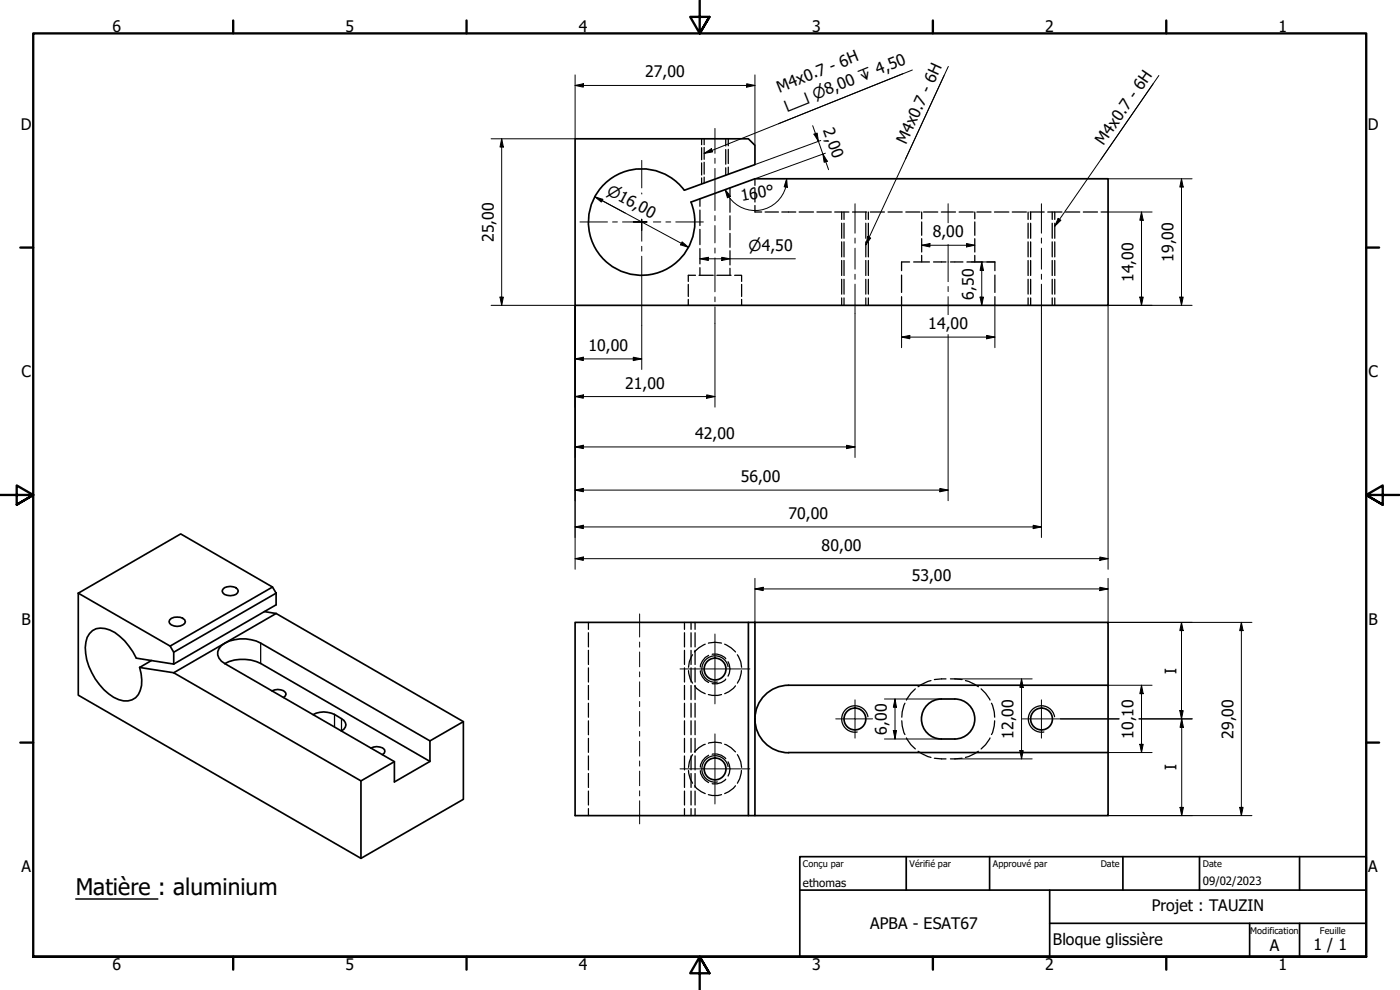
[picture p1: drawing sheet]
<svg xmlns="http://www.w3.org/2000/svg" width="420mm" height="297mm" viewBox="0 0 420 297" stroke-linecap="round" stroke-linejoin="round" font-family="sans-serif">
<g fill="none" stroke="#000" stroke-width=".38">
<path d="M210.1 59.6v2.3M210.6 41.6v1.8M210.6 44.3v3.6M210.6 48.9v3.6M210.6 53.4v1.8M211.3 41.6v1.8M211.3 44.2v3.6M211.3 48.7v3.5M211.3 53.1v1.8M217.8 41.6v2.2M217.8 44.9v4.4M217.8 50.3v2.3"/>
<path d="M218.6 41.6v2.1M218.6 44.8v4.3M218.6 50.2v2M219.1 56.4v2.1M219.1 59.5v4.2M226.6 53.6v2M226.6 56.6v4M210.1 63v4.7M210.1 68.8v4.6M210.1 74.6v4.6M219.1 64.8v4.1M219.1 70v4.2"/>
<path d="M219.1 75.2v4.3M226.6 61.6v2h2M229.6 63.6h4M234.6 63.6h4.2M239.8 63.6h4.4M245.2 63.6h4.3M250.5 63.6h4.3M252.6 63.6v2.2M252.6 67v4.5M252.6 72.6v4.5M252.6 78.2v4.5M253.3 63.6v2.2"/>
<path d="M253.3 67v4.5M253.3 72.6v4.5M253.3 78.2v4.5M255.8 63.6h4.3M259.8 63.6v2.2M259.8 67v4.5M259.8 72.6v4.5M259.8 78.2v4.5M260.6 63.6v2.2M260.6 67v4.5M260.6 72.6v4.5M260.6 78.2v4.5"/>
<path d="M261.2 63.6h4.2M266.5 63.6h4.3M271.8 63.6h4.3M273 78.6h-2.4v2.6M274.2 78.6h4.8M276.6 63.6v2M276.6 66.6v4M276.6 71.6v4M276.6 76.6v2M277.2 63.6h4.2M280.2 78.6h3.7M282.5 63.6h4.3"/>
<path d="M285.2 78.6h3.8M287.8 63.6h4.3M290.2 78.6h4.8M292.5 63.6v2M292.5 66.6v4M292.5 71.6v4M292.5 76.6v2M293.2 63.6h4.2M296.2 78.6h2.4v2.6M298.4 63.6h4.4M303.8 63.6h4.2M308.5 63.6v2.2"/>
<path d="M308.5 67v4.5M308.5 72.6v4.5M308.5 78.2v4.5M309.1 63.6h4.3M309.3 63.6v2.2M309.3 67v4.5M309.3 72.6v4.5M309.3 78.2v4.5M314.5 63.6h4.2M315.8 63.6v2.2M315.8 67v4.5M315.8 72.6v4.5"/>
<path d="M315.8 78.2v4.5M316.5 63.6v2.2M316.5 67v4.5M316.5 72.6v4.5M316.5 78.2v4.5M319.8 63.6h4.2M325.1 63.6h4.3M330.5 63.6h2M206.6 85.3v3.6M206.6 89.8v1.8M208.7 82.6h-2.1v1.8M209.8 82.6h4.3"/>
<path d="M210.1 80.3v2.3M215.1 82.6h4.3M219.1 80.5v2.1M220.5 82.6h2.1v1.8M222.6 85.3v3.6M222.6 89.8v1.8M252.6 83.8v4.5M252.6 89.4v2.2M253.3 83.8v4.5M253.3 89.4v2.2M259.8 83.8v4.5M259.8 89.4v2.2"/>
<path d="M260.6 83.8v4.5M260.6 89.4v2.2M270.6 82.5v5.2M270.6 89v2.6M298.6 82.5v5.2M298.6 89v2.6M308.5 83.8v4.5M308.5 89.4v2.2M309.3 83.8v4.5M309.3 89.4v2.2M315.8 83.8v4.5M315.8 89.4v2.2"/>
<path d="M316.5 83.8v4.5M316.5 89.4v2.2M176.6 186.7v2.1M176.6 189.9v4.2M176.6 195.1v4.3M205.4 186.7v2.1M205.4 189.9v4.2M205.4 195.1v4.3M207.4 186.7v2.1M207.4 189.9v4.2M207.4 195.1v4.3M207.8 196.5l-.9 2.1-.3 1.6"/>
<path d="M208.6 186.7v2.1M208.6 189.9v4.2M208.6 195.1v4.3M211.6 193.3a8.2 8.2 0 0 0-3.2 2.3M212.6 193a7.8 7.8 0 0 1 3.9 0M212.7 196.6a4.4 4.4 0 0 0-2.5 3.5M213.7 196.3a4.2 4.2 0 0 1 4.1 1.4M217.5 193.3a8.2 8.2 0 0 1 3.2 2.3M218.5 198.6a4.4 4.4 0 0 1 0 4.3M221.3 196.5l1 2.1 .3 1.6M176.6 200.4v4.2M176.6 205.7v4.2"/>
<path d="M176.6 211v4.2M176.6 216.3v4.2M205.4 200.4v4.2M205.4 205.7v4.2M205.4 211v4.2M205.4 216.3v4.2M206.6 201.2l.5 2.5 .7 1.3M207.4 200.4v4.2M207.4 205.7v4.2M207.4 211v4.2M207.4 216.3v4.2M208.5 205.8l.5 .8 2.6 1.5"/>
<path d="M208.6 200.4v4.2M208.6 205.7v4.2M208.6 211v4.2M208.6 216.3v4.2M210.2 201.3a4.4 4.4 0 0 0 2.5 3.5M212.6 208.4l1.1 .2h1.8l1-.2M217.8 203.8a4.2 4.2 0 0 1-4.1 1.3M220.7 205.8l-.6 .8-1.4 1-1.2 .5M222.5 201.2l-.5 2.5-.7 1.3M270.6 216.3l.2 1.5 .8 2.6M271.6 211l-.8 2.6-.2 1.6M274.7 206.7l-1.3 1.3-1.4 2"/>
<path d="M279.4 204.2l-1 .3-2.9 1.5M283.9 203.7l-3.5 .2M285.2 203.7l3.5 .2M289.8 204.2l.9 .3 2.9 1.5M294.4 206.7l1.4 1.3 1.3 2M297.6 211l.8 2.6 .1 1.6M298.5 216.3l-.1 1.5-.8 2.6M176.6 221.5v4.2M176.6 226.8v4.2M176.6 232.1v4.2M176.6 237.3v4.2M205.4 221.5v4.2"/>
<path d="M205.4 226.8v4.2M205.4 232.1v4.2M205.4 237.3v4.2M206.6 231.2l.5 2.5 .7 1.3M207.4 221.5v4.2M207.4 226.8v4.2M207.4 232.1v4.2M207.4 237.3v4.2M207.8 226.4l-.9 2.2-.3 1.6M208.5 235.8l.5 .7 2.6 1.6M208.6 221.5v4.2M208.6 226.8v4.2"/>
<path d="M208.6 232.1v4.2M208.6 237.3v4.2M210.2 231.3a4.4 4.4 0 0 0 2.5 3.5M211.6 223.3a7.4 7.4 0 0 0-3.2 2.3M212.6 223a6.3 6.3 0 0 1 3.9 0M212.6 238.4l1.1 .3h1.8l1-.3M212.7 226.6a4.4 4.4 0 0 0-2.5 3.6M213.7 226.3a4.2 4.2 0 0 1 4.1 1.3M217.5 223.3a7.4 7.4 0 0 1 3.2 2.3M217.8 233.8a4.2 4.2 0 0 1-4.1 1.3M218.5 228.6a4.2 4.2 0 0 1 0 4.2M220.7 235.8l-.6 .7-1.4 1-1.2 .6"/>
<path d="M221.3 226.4l1 2.2 .3 1.6M222.5 231.2l-.5 2.5-.7 1.3M272 221.4l1.4 2 1.3 1.3M275.5 225.4l2.9 1.6 1 .3M280.4 227.5l3.5 .2M288.7 227.5l-3.5 .2M293.6 225.4l-2.9 1.6-.9 .3M297.1 221.4l-1.3 2-1.4 1.3M176.6 242.6v2.1M205.4 242.6v2.1M207.4 242.6v2.1M208.6 242.6v2.1"/>
</g>
<!-- layer: Visible (ISO) -->
<g fill="none" stroke="#000" stroke-width=".51">
<path d="M205.4 57.1l21.2-7.7v-5.8l-2-2h-52v50h159.9v-38h-105.9l-19.2 7a16 16 0 0 1-15.5 22.1 16 16 0 0 1-13.4-23.5 16 16 0 0 1 26.9-2.1M23.5 178v30.6l84.8 48.9v-23.2l-56.2-32.4M23.5 178l27.6 15.9M66.9 176.8a3.2 3.2 0 0 1 4.4 0l.2 .5a2.05 2.05 0 0 1-2.4 1.4 2.05 2.05 0 0 1-2.4-1.4zM81.8 176.1l-27.6-15.9-30.7 17.8M82.9 178v3.5l-30.8 17.7M45.5 198.2l-3.6 2.1M50.9 186a3.5 3.5 0 0 1 4.5 0l.2 .5a2.84 2.84 0 0 1-4.9 0zM51.1 193.9l30.7-17.8 1.1 1.9-30.8 17.7zM52.1 199.2l-11.2-1.7a16.9 16.9 0 0 0-7.9-8.5 4.7 4.7 0 0 0-7.2 3.6 17.6 17.6 0 0 0 6.8 15.6 7.4 7.4 0 0 0 7 1.8 5.5 5.5 0 0 0 2.9-6.1l-.6-3.6M52.1 195.7v3.5M67.4 199.1a12.1 12.1 0 0 1 10.8 0l50.8 29.4v-6.2"/>
<path d="M79.3 183.5l3.6 .6M82.9 184.1l-30.8 17.8M82.9 184.1l56.2 32.4M224.6 186.7h2v58h-2zM224.6 186.7h-52v58h52M226.6 186.7h105.9v18.9M41.9 200.3l10.2 1.6M81.6 207.3a3 3 0 0 1 4.3 1l-.8 1M94 214.4a7.9 7.9 0 0 1 9.6 2.4 1.94 1.94 0 0 1-1.2 2.5M236.7 205.6h95.8v20.2M236.7 205.6a10.1 10.1 0 0 0-10.1 10.1 10.1 10.1 0 0 0 10.1 10.2M286.5 209.7a6 6 0 0 1 6 6 6 6 0 0 1-6 6"/>
<path d="M286.6 209.7a11.4 11.4 0 0 0-6.8 .7 6 6 0 0 0-3.1 6.7 6 6 0 0 0 5.8 4.6h4.1M111.3 224.5a3.5 3.5 0 0 1 4.1 .4l.1 .5-.2 .6-.6 .4M118.4 228.5l-10.1 5.8M129 222.3l10.1-5.8v23.3l-30.8 17.7M129 222.3l-50.8-29.3a11.3 11.3 0 0 0-11.8 .7 3.2 3.2 0 0 0 1.1 5.4l50.9 29.4v6.1l10.6-6.1M236.7 225.8h95.8M332.5 225.8v18.9h-105.9"/>
<circle cx="214.6" cy="200.7" r="3.3"/>
<circle cx="256.6" cy="215.7" r="3.3"/>
<circle cx="312.6" cy="215.7" r="3.3"/>
<circle cx="214.6" cy="230.7" r="3.3"/>
</g>
<!-- layer: Etroit visible (ISO) -->
<path d="M78.2 193v6.1M100.4 214.4v3.7M102.5 215.6v3.7M218.5 200.1a4 4 0 0 0-4.6-3.3 4 4 0 0 0-3.2 4.6 4 4 0 0 0 4.6 3.2M260.5 215a4 4 0 0 0-4.6-3.2 4 4 0 0 0-3.2 4.6 4 4 0 0 0 4.6 3.2M316.5 215a4 4 0 0 0-4.6-3.2 4 4 0 0 0-3.2 4.6 4 4 0 0 0 4.6 3.2M218.5 230a4 4 0 0 0-4.6-3.2 4 4 0 0 0-3.2 4.6 4 4 0 0 0 4.6 3.2" fill="none" stroke="#000" stroke-width=".38"/>
<!-- layer: Cadre (ISO) -->
<g fill="none" stroke="#000" stroke-width=".7">
<path d="M70 6.1v3.9M140 6.1v3.9M210 0v10l-2.9-4.9h5.8l-2.9 4.9 2.9-4.9M280 6.1v3.9M350 6.1v3.9M6.1 74.3h3.9M410 74.3h3.9M0 148.5h10l-5-2.8v5.7l5-2.9-5 2.9M420 148.5h-10l5-2.8v5.7l-5-2.9 5 2.9M6.1 222.8h3.9M410 222.8h3.9M10 287.1v-277.1h400v277.1h-400h400"/>
<path d="M70 287.1v3.8M140 287.1v3.8M212.9 292l-2.9-4.9 2.9 4.9h-5.8l2.9-4.9v9.9M280 287.1v3.8M350 287.1v3.8"/>
</g>
<!-- layer: Titre (ISO) -->
<path d="M240 257h170v30.1h-170zM272 257v10.1M297 257v10.1M337 257v10.1M360 257v10.1M390 257v10.1M240 267.1h170M315 277h95M315 267.1v20M375 277v10.1M390 277v10.1" fill="none" stroke="#000" stroke-width=".51"/>
<!-- layer: Symbole (ISO) -->
<path d="M22.7 269.7h24.7" fill="none" stroke="#000" stroke-width=".44"/>
<!-- layer: Cote (ISO) -->
<g fill="none" stroke="#000" stroke-width=".3">
<path d="M172.6 25.6l2.5-.5v1zM172.6 22.5v19.1h-25.2M172.6 25.6h54M224.1 25.1l2.5 .5-2.5 .5zM226.6 22.5v21.1M243.9 37.7l4.8 13.2M150.6 41.6l.5 2.5h-1zM150.6 41.6v50M178.5 59l2.4 .8-.4 .8zM178.5 59l28.1 15.2M180 59.8l7.6 4.1M217.6 56.9l1.6 2-.9 .5z"/>
<path d="M235.8 56.1a9.6 9.6 0 0 1-8.8 7.1 9.6 9.6 0 0 1-9.4-6.3M236.1 53.6l.2 2.6-1-.1zM236.1 53.6l-.3 2.5M244.3 40.2l.9-.3 .4 2.5zM246.3 42.1l-19.7 7.3M247 46.2l1.3 2.2-1 .3zM247.7 46l-21.1 7.6M332.5 53.6h25.3M354.6 53.6l.5 2.5h-1zM354.6 53.6v38M204.7 72.6l1.9 1.6-2.4-.7zM210.1 77.6l2.5-.4v1z"/>
<path d="M210.1 77.6h28.6M216.6 77.2l2.5 .4-2.5 .6zM276.6 73.6l2.5-.5v1zM276.6 73.6h15.9M290.1 73.1l2.4 .5-2.4 .5zM291.5 78.6h7.1M294.6 78.6l.5 2.5h-1zM294.6 78.6v13M332.5 63.6h13.3M342.6 63.6l.5 2.5h-1zM342.6 63.6v28M147.4 91.6h25.2v79.2"/>
<path d="M150.1 89.1h1l-.5 2.5zM192.6 97.6v13.3M214.6 97v25.2M256.6 94.1v43.2M270.6 91.6v12.7M294.1 89.1h1l-.5 2.5zM298.6 91.6v12.7M312.5 94.1v67.2M342.1 89.1h1l-.5 2.5zM354.1 89.1h1l-.5 2.5zM357.8 91.6h-25.3v79.2M172.6 119l2.5-.5v1z"/>
<path d="M172.6 107.7l2.5-.5v1zM172.6 119h42M172.6 107.7h20M190.1 107.2l2.5 .5-2.5 .5zM212.1 118.5l2.5 .5-2.5 .5zM270.6 101.1l2.4-.5v1zM270.6 101.1h28M284.5 100.4v49.8M296.1 100.6l2.5 .5-2.5 .5zM172.6 134.1l2.5-.5v1zM172.6 134.1h84M254.1 133.6l2.5 .5-2.5 .5z"/>
<path d="M172.6 147.1l2.5-.6v1.1zM172.6 158.1l2.5-.5v1zM172.6 147.1h111.9M172.6 158.1h139.9M282.1 146.5l2.4 .6-2.4 .5zM310.1 157.6l2.4 .5-2.4 .5zM172.6 167.6l2.5-.5v1zM172.6 167.6h159.9M226.6 176.7l2.4-.5v1zM226.6 173.5v13.2M226.6 176.7h105.9M330.1 167.1l2.4 .5-2.4 .5z"/>
<path d="M330.1 176.2l2.4 .5-2.4 .5zM332.5 173.5v13.2h43.2M354.6 186.7l.5 2.5h-1zM354.6 186.7v29M372.6 186.7l.5 2.5h-1.1zM372.6 186.7v58M265.4 209.7h17.2M268.1 219.2h.9l-.4 2.5zM268.6 209.7l.4 2.5h-.9zM268.6 209.7v12M286.6 203.7h23.2M306.6 203.7l.5 2.5h-1z"/>
<path d="M306.6 203.7v24M318.3 215.7h17.6M332.5 205.6h13.3M341.8 215.7h16M342.6 205.6l.5 2.5h-1zM342.6 205.6v20.2M354.1 213.2h1l-.5 2.5zM354.6 215.7l.6 2.5h-1.1zM354.6 215.7v29M265.4 221.7h17.2M286.6 227.7h23.2M306.1 225.2h1l-.5 2.5z"/>
<path d="M332.5 225.8h13.3M342.1 223.3h1l-.5 2.5zM332.5 244.7h43.2M354.1 242.2h1.1l-.6 2.5zM372 242.2h1.1l-.5 2.5z"/>
</g>
<g fill="#000">
<path d="M172.6 25.6l2.5-.5v1z" fill-rule="evenodd"/>
<path d="M224.1 25.1l2.5 .5-2.5 .5z" fill-rule="evenodd"/>
<path d="M150.6 41.6l.5 2.5h-1z" fill-rule="evenodd"/>
<path d="M178.5 59l2.4 .8-.4 .8z" fill-rule="evenodd"/>
<path d="M217.6 56.9l1.6 2-.9 .5z" fill-rule="evenodd"/>
<path d="M236.1 53.6l.2 2.6-1-.1z" fill-rule="evenodd"/>
<path d="M244.3 40.2l.9-.3 .4 2.5z" fill-rule="evenodd"/>
<path d="M247 46.2l1.3 2.2-1 .3z" fill-rule="evenodd"/>
<path d="M354.6 53.6l.5 2.5h-1z" fill-rule="evenodd"/>
<path d="M204.7 72.6l1.9 1.6-2.4-.7z" fill-rule="evenodd"/>
<path d="M210.1 77.6l2.5-.4v1z" fill-rule="evenodd"/>
<path d="M216.6 77.2l2.5 .4-2.5 .6z" fill-rule="evenodd"/>
<path d="M276.6 73.6l2.5-.5v1z" fill-rule="evenodd"/>
<path d="M290.1 73.1l2.4 .5-2.4 .5z" fill-rule="evenodd"/>
<path d="M342.6 63.6l.5 2.5h-1z" fill-rule="evenodd"/>
<path d="M150.1 89.1h1l-.5 2.5z" fill-rule="evenodd"/>
<path d="M294.1 89.1h1l-.5 2.5z" fill-rule="evenodd"/>
<path d="M294.6 78.6l.5 2.5h-1z" fill-rule="evenodd"/>
<path d="M342.1 89.1h1l-.5 2.5z" fill-rule="evenodd"/>
<path d="M354.1 89.1h1l-.5 2.5z" fill-rule="evenodd"/>
<path d="M172.6 119l2.5-.5v1z" fill-rule="evenodd"/>
<path d="M172.6 107.7l2.5-.5v1z" fill-rule="evenodd"/>
<path d="M190.1 107.2l2.5 .5-2.5 .5z" fill-rule="evenodd"/>
<path d="M212.1 118.5l2.5 .5-2.5 .5z" fill-rule="evenodd"/>
<path d="M270.6 101.1l2.4-.5v1z" fill-rule="evenodd"/>
<path d="M296.1 100.6l2.5 .5-2.5 .5z" fill-rule="evenodd"/>
<path d="M172.6 134.1l2.5-.5v1z" fill-rule="evenodd"/>
<path d="M254.1 133.6l2.5 .5-2.5 .5z" fill-rule="evenodd"/>
<path d="M172.6 147.1l2.5-.6v1.1z" fill-rule="evenodd"/>
<path d="M172.6 158.1l2.5-.5v1z" fill-rule="evenodd"/>
<path d="M282.1 146.5l2.4 .6-2.4 .5z" fill-rule="evenodd"/>
<path d="M310.1 157.6l2.4 .5-2.4 .5z" fill-rule="evenodd"/>
<path d="M172.6 167.6l2.5-.5v1z" fill-rule="evenodd"/>
<path d="M226.6 176.7l2.4-.5v1z" fill-rule="evenodd"/>
<path d="M330.1 167.1l2.4 .5-2.4 .5z" fill-rule="evenodd"/>
<path d="M330.1 176.2l2.4 .5-2.4 .5z" fill-rule="evenodd"/>
<path d="M354.6 186.7l.5 2.5h-1z" fill-rule="evenodd"/>
<path d="M372.6 186.7l.5 2.5h-1.1z" fill-rule="evenodd"/>
<path d="M268.1 219.2h.9l-.4 2.5z" fill-rule="evenodd"/>
<path d="M268.6 209.7l.4 2.5h-.9z" fill-rule="evenodd"/>
<path d="M306.6 203.7l.5 2.5h-1z" fill-rule="evenodd"/>
<path d="M342.6 205.6l.5 2.5h-1z" fill-rule="evenodd"/>
<path d="M354.1 213.2h1l-.5 2.5z" fill-rule="evenodd"/>
<path d="M354.6 215.7l.6 2.5h-1.1z" fill-rule="evenodd"/>
<path d="M306.1 225.2h1l-.5 2.5z" fill-rule="evenodd"/>
<path d="M342.1 223.3h1l-.5 2.5z" fill-rule="evenodd"/>
<path d="M354.1 242.2h1.1l-.6 2.5z" fill-rule="evenodd"/>
<path d="M372 242.2h1.1l-.5 2.5z" fill-rule="evenodd"/>
</g>
<!-- layer: Marque de centre (ISO) -->
<g fill="none" stroke="#000" stroke-width=".3">
<path d="M192.6 48.1v8.3M192.6 57.9v.3M174.1 66.6h8.2M183.8 66.6h1.5M186.8 66.6h5.8h-2.5M192.6 69.1v-2.5v5.8M192.6 65.8v.8v-.8M192.6 73.9v1.5M192.6 76.9v20.7M194.2 66.6h-1.6h1.6M196.1 66.6h2.2M199.8 66.6h1.5"/>
<path d="M202.8 66.6h8.3M214.6 190.2v21M204.1 200.7h20.9M256.6 210v5.7h-5.8M261.9 215.7h-5.3v5.8M306.8 215.7h11.5M312.5 210v11.5M204.1 230.7h20.9M214.6 220.2v21"/>
</g>
<g fill="none" stroke="#000" stroke-width=".3">
<path d="M214.6 38.5v7.5M214.6 47.5v1.5M214.6 50.5v12.7M214.6 64.7v1.5M214.6 67.7v5.2M214.6 74.4v1.5M214.6 77.4v10.2M256.6 61.1v8.9M256.6 71.4v1.5M256.6 74.5v6.3M284.5 61.1v5.8M284.5 73.4v11.1"/>
<path d="M312.5 61.1v8.9M312.5 71.4v1.5M312.5 74.5v6.3M214.6 89.1v1.4M214.6 92.1v4.9M256.6 82.3v1.5M256.6 85.3v8.8M284.5 86v1.5M284.5 89v5.4M312.5 82.3v1.5M312.5 85.3v8.8M192 184.2v6.9"/>
<path d="M192 192.6v1.6M192 195.6v4.5M192 201.6v1.5M192 204.6v4.4M192 210.5v1.5M192 213.5v4.4M192 219.4v1.5M192 222.4v4.5M192 228.3v1.6M192 231.4v4.4M192 237.3v1.5M192 240.3v6.9"/>
</g>
<!-- layer: Symbole (ISO) -->
<path d="M284.6 19.9l-12.8 27.8M271 22.1l-59.7 23.9M273.8 21l-40.2 16.1M283.3 22.7l-23.5 50.8M346.1 25.1l-29.6 42.8M347.8 22.7l-17.4 25.2M211.3 46l2.2-1.4 .4 1zM260.4 71l.9 .4-1.5 2.1zM317.6 65.5l.8 .6-1.9 1.8z" fill="none" stroke="#000" stroke-width=".3"/>
<g fill="#000">
<path d="M211.3 46l2.2-1.4 .4 1z" fill-rule="evenodd"/>
<path d="M260.4 71l.9 .4-1.5 2.1z" fill-rule="evenodd"/>
<path d="M317.6 65.5l.8 .6-1.9 1.8z" fill-rule="evenodd"/>
</g>
<text font-size="6.9" x="22.7" y="268.6">Matière : aluminium</text>
<g font-size="4.8">
<text x="33.7" y="9.6">6</text>
<text x="103.7" y="9.6">5</text>
<text x="173.7" y="9.6">4</text>
<text x="243.7" y="9.6">3</text>
<text x="313.7" y="9.6">2</text>
<text x="383.7" y="9.6">1</text>
<text x="193.6" y="23.2">27,00</text>
<text x="233.9" y="27.8" transform="rotate(-22 233.9 27.8)">M4x0.7 - 6H</text>
<text x="6.2" y="38.9">D</text>
<text x="247" y="39.1" transform="rotate(70 247 39.1)">2,00</text>
<text x="410.5" y="38.9">D</text>
<text x="271.9" y="43.6" transform="rotate(-65 271.9 43.6)">M4x0.7 - 6H</text>
<text x="331.2" y="43.9" transform="rotate(-55 331.2 43.9)">M4x0.7 - 6H</text>
<text x="222.6" y="60.4" transform="rotate(-10 222.6 60.4)">160°</text>
<text x="279.9" y="71.2">8,00</text>
<text x="148.2" y="72.6" transform="rotate(-90 148.2 72.6)">25,00</text>
<text x="352.2" y="78.6" transform="rotate(-90 352.2 78.6)">19,00</text>
<text x="292.3" y="89.9" transform="rotate(-90 292.3 89.9)">6,50</text>
<text x="340.2" y="84.6" transform="rotate(-90 340.2 84.6)">14,00</text>
<text x="278.6" y="98.7">14,00</text>
<text x="176.6" y="105.3">10,00</text>
<text x="6.4" y="113.1">C</text>
<text x="410.7" y="113.1">C</text>
<text x="187.6" y="116.6">21,00</text>
<text x="208.6" y="131.7">42,00</text>
<text x="222.3" y="144.6">56,00</text>
<text x="236.6" y="155.8">70,00</text>
<text x="246.6" y="165.2">80,00</text>
<text x="273.6" y="174.3">53,00</text>
<text x="6.4" y="187.4">B</text>
<text x="410.7" y="187.4">B</text>
<text x="353.1" y="202.1" transform="rotate(-90 353.1 202.1)">I</text>
<text x="266.2" y="220.4" transform="rotate(-90 266.2 220.4)">6,00</text>
<text x="304.2" y="221.7" transform="rotate(-90 304.2 221.7)">12,00</text>
<text x="340.2" y="221.7" transform="rotate(-90 340.2 221.7)">10,10</text>
<text x="370.2" y="221.7" transform="rotate(-90 370.2 221.7)">29,00</text>
<text x="353.1" y="231.1" transform="rotate(-90 353.1 231.1)">I</text>
<text x="6.4" y="261.7">A</text>
<text x="410.7" y="261.7">A</text>
<text x="345.6" y="273.3">Projet : TAUZIN</text>
<text x="261.2" y="278.8">APBA - ESAT67</text>
<text x="316" y="283.5">Bloque glissière</text>
<text x="381.1" y="285.3">A</text>
<text x="394.2" y="285">1 / 1</text>
<text x="33.7" y="290.9">6</text>
<text x="103.7" y="290.9">5</text>
<text x="173.7" y="290.9">4</text>
<text x="243.7" y="290.9">3</text>
<text x="313.7" y="290.9">2</text>
<text x="383.7" y="290.9">1</text>
</g>
<g font-size="4.6">
<text x="236.2" y="33.5" transform="rotate(-22 236.2 33.5)">⌴</text>
<text x="244.7" y="30.1" transform="rotate(-22 244.7 30.1)">⌀8,00 ↧ 4,50</text>
<text x="181.8" y="58.1" transform="rotate(28 181.8 58.1)">⌀16,00</text>
<text x="224.7" y="75.3">⌀4,50</text>
</g>
<g font-size="3.4">
<text x="241" y="266">ethomas</text>
<text x="361" y="265.5">09/02/2023</text>
</g>
<g font-size="2.7">
<text x="241" y="260.1">Conçu par</text>
<text x="273" y="260.3">Vérifié par</text>
<text x="298" y="260.3">Approuvé par</text>
<text x="330.3" y="260">Date</text>
<text x="361" y="260">Date</text>
<text x="375.2" y="280.1">Modification</text>
<text x="396.1" y="280.1">Feuille</text>
</g>
</svg>
